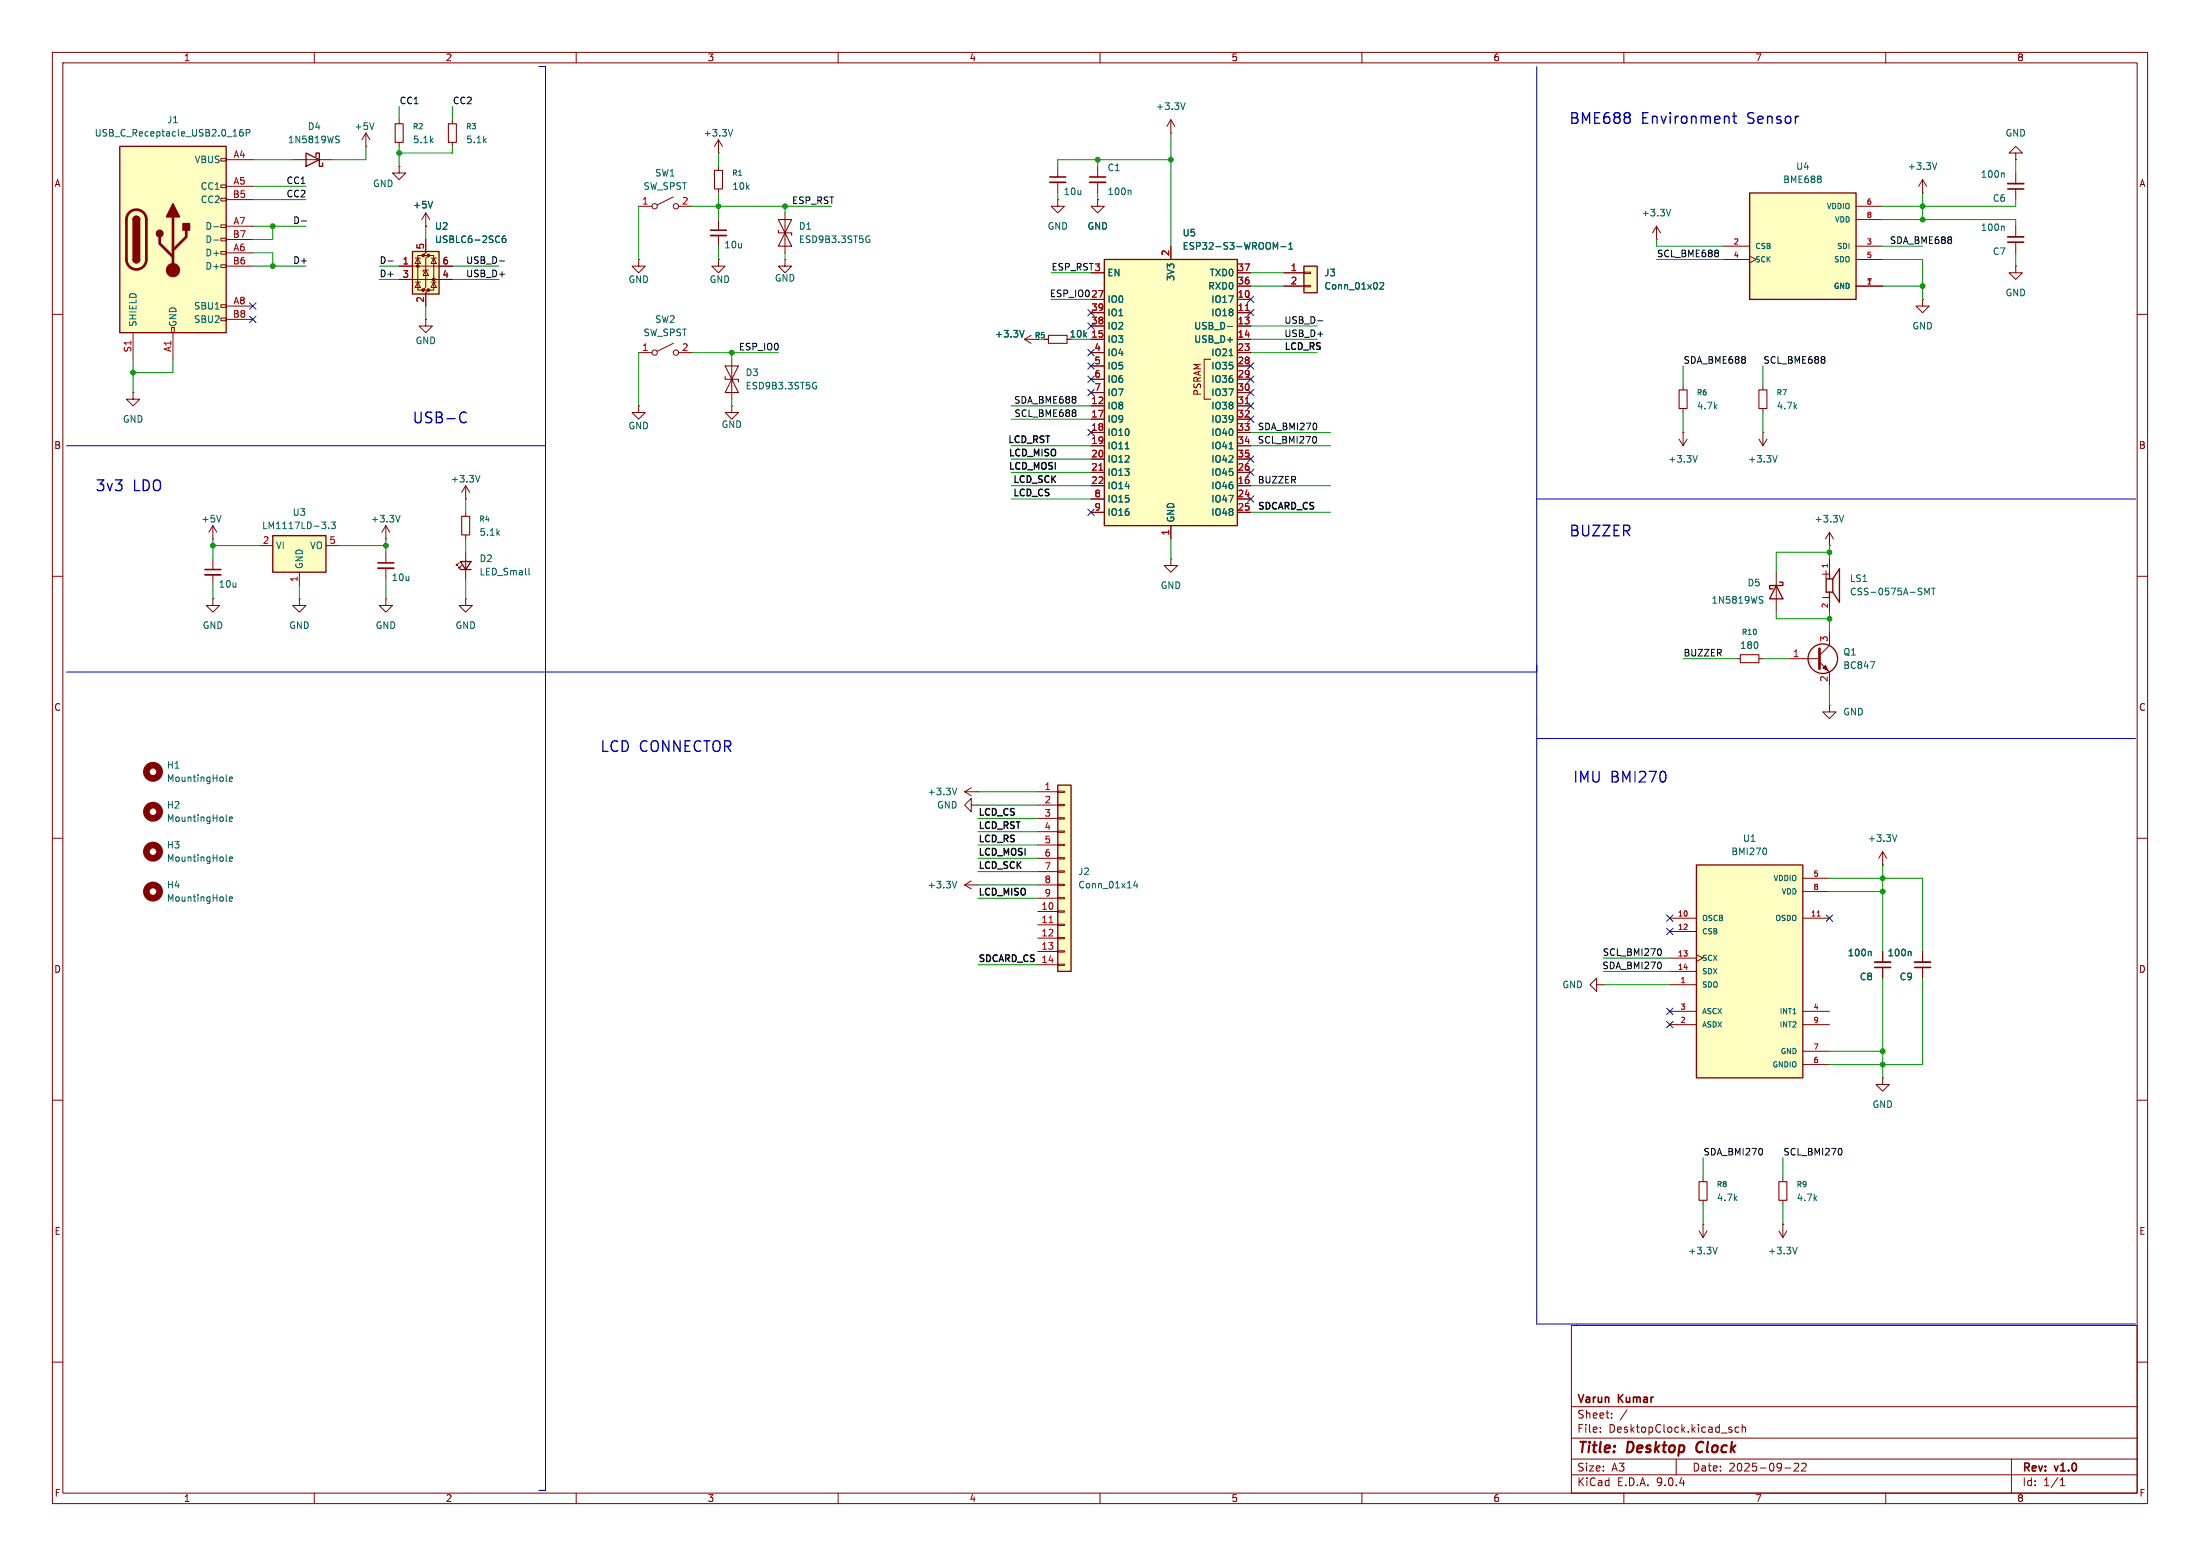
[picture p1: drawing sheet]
<svg xmlns="http://www.w3.org/2000/svg" width="420mm" height="297mm" viewBox="0 0 420 297" stroke-linecap="round" stroke-linejoin="round" font-family="sans-serif">
<g fill="none" stroke="#840000" stroke-width=".19">
<path d="M10 10h400v277h-400zM12 12h396v273h-396zM60 10v2M110 10v2M160 10v2M210 10v2M260 10v2M310 10v2M360 10v2M10 60h2M199.4 64.8h.8M408 60h2"/>
<path d="M10 110h2M339.1 109.2v7.6M408 110h2M331.5 125.7h.7M335.8 125.7h.7M349.2 134.6v1.3h1.3l-1.3 1.3-1.2-1.3h1.2M349.2 134.6h.1M10 160h2M408 160h2M184.1 168.9l1.3 .8M184.1 168.9h2.6M185.4 168.1l-1.3 .8"/>
<path d="M186.7 168.9h.1M359.4 165.1h.1M359.4 162.6v2.5M359.4 162.6l-.8 1.2M359.4 162.6l.8 1.2M304.8 188v-1.3l-1.3 1.3 1.3 1.2v-1.2h1.3M306.1 188h.1M359.4 181.6v2M359.4 184.7v2M367 181.6v2M367 184.7v2M10 210h2"/>
<path d="M408 210h2M300 253h108v32h-108zM10 260h2M300 278.5h108M300 274.5h108M300 268.5h108M305.5 273.2v.2M305.5 272.5v.1M307.7 270.5v.2M307.7 269.8v.1M310.6 269.1l-1.3 1.9M320 278.5v3"/>
<path d="M330.2 272.9l.4 .1 .1 .2-.3 .2h-.2M330.2 272.4l.4 .1M331.9 272.5l-.4-.1-.3 .3 .2 .6h.5M332.6 272.5l.2-.1 .4 .1v.9M332.6 271.9v1.5M342.5 279.4l.6-.1 .2 .1 .1 .3-1 1.1h1M343.9 279.4l.6-.1 .2 .1 .1 .3-.9 1.1h.9M384 278.5v6.5M408 260h2M60 285v2M110 285v2M160 285v2"/>
<path d="M210 285v2M260 285v2M300 281.5h108M310 285v2M340.7 280.2h1.2M360 285v2M393.3 283.6h.9M393.3 282.5l.4-.4v1.5"/>
</g>
<path d="M324.1 275.5a1.27 1.27 0 0 0 0 1.6" fill="none" stroke="#840000" stroke-width=".4"/>
<path d="M336.1 114.5l.3 .1 .2 .3-.3 .2h-.3M336.1 113.9h.5M362.1 159.3l-.4 1.3M182.6 168.2l-.4 1.3M357 181.6l.2 .2v.6M364.7 181.6l.1 .2v.6" fill="none" stroke="#006464" stroke-width=".19"/>
<path d="M200.2 64h3.5v1.5h-3.5zM332.2 125h3.6v1.5h-3.6z" fill="none" stroke="#840000" stroke-width=".2"/>
<path d="M357.9 184.7h3M365.5 184.7h3.1" fill="none" stroke="#840000" stroke-width=".3"/>
<path d="M357.9 183.6h3M365.5 183.6h3.1" fill="none" stroke="#840000" stroke-width=".33"/>
<path d="M339.1 111.8l1.3 2.5h-2.6zM339.7 111.1h.7v.7h-2.6v.6h.7" fill="none" stroke="#840000" stroke-width=".25"/>
<path d="M201.9 149.9h2.6v35.5h-2.6z" fill="#ffffc2"/>
<g fill="none" stroke="#840000" stroke-width=".25">
<path d="M348.6 110.5v2.5h1.3M349.2 110.5h.7M349.2 113v1.3M349.9 110.5v2.5M349.9 110.5l1.3-1.9v6.3l-1.3-1.9M201.9 149.9h2.6v35.5h-2.6z"/>
<circle cx="348" cy="125.7" r="2.82"/>
</g>
<g fill="none" stroke="#840000" stroke-width=".19">
<path d="M367 57.2v1.2h1.3l-1.3 1.3-1.2-1.3h1.2M367 57.2h.1M384.8 50.8v1.3h1.3l-1.3 1.2-1.3-1.2h1.3M384.8 50.8h.1M384.8 43.2v2M384.8 46.2v2.1M195.6 64.8l1.2 .7M195.6 64.8h2.5M196.8 64l-1.2 .8M321.3 73.7v.7M321.3 78v.7M336.5 73.7v.7"/>
<path d="M336.5 78v.7M320.5 83.8l.8 1.3M321.3 82.6h.1M321.3 82.6v2.5M322.1 83.8l-.8 1.3M335.8 83.8l.7 1.3M336.5 82.6h.1M336.5 82.6v2.5M337.3 83.8l-.8 1.3M347.9 114.1h1.4M349.2 104.1h.1M349.2 101.6v2.5"/>
<path d="M349.2 106.7v2.5M349.2 114.3v2.5M349.2 101.6l-.7 1.3M349.2 101.6l.8 1.3M341.6 125.7h5.7M347.3 126.4l1.9 1.9v2.5M349.2 120.7v2.5l-1.9 1.9M184.1 151.1h2.6M184.1 151.1l1.3 .8M185.4 153.7v-1.3l-1.3 1.3 1.3 1.2v-1.2h1.3M185.4 150.4l-1.3 .7M186.7 153.7h.1"/>
<path d="M186.7 151.1h.1M198.1 151.1h3.8M198.1 153.7h3.8M198.1 156.2h3.8M198.1 158.8h3.8M201.9 151h1.3v.3h-1.3zM201.9 153.5h1.3v.3h-1.3zM201.9 156.1h1.3v.2h-1.3zM201.9 158.6h1.3v.3h-1.3zM198.1 161.3h3.8M198.1 163.8h3.8M198.1 166.4h3.8"/>
<path d="M198.1 168.9h3.8M198.1 171.5h3.8M198.1 174h3.8M198.1 176.5h3.8M198.1 179.1h3.8M201.9 161.2h1.3v.2h-1.3zM201.9 163.7h1.3v.3h-1.3zM201.9 166.2h1.3v.3h-1.3zM201.9 168.8h1.3v.2h-1.3zM201.9 171.3h1.3v.3h-1.3zM201.9 173.9h1.3v.2h-1.3zM201.9 176.4h1.3v.3h-1.3z"/>
<path d="M201.9 178.9h1.3v.3h-1.3zM198.1 181.6h3.8M198.1 184.2h3.8M201.9 181.5h1.3v.2h-1.3zM201.9 184h1.3v.3h-1.3z"/>
</g>
<path d="M200.3 176.1h.7" fill="none" stroke="#a90000" stroke-width=".19"/>
<path d="M382.4 43.2l.2 .1v.7M195.5 63.1l-.4 1.2M324 86.9l-.4 1.3M339.3 86.9l-.5 1.3M352 98.4l-.5 1.2M367.4 113.5v-1.2l.5 .9 .4-.9v1.2M368.7 112.3h.7M369.1 112.3v1.2M357 126.3h.9l-.6 1.3M182.6 150.4l-.4 1.3M216.7 168.2l-.3 .9h.8M217 168.6v.9" fill="none" stroke="#006464" stroke-width=".19"/>
<path d="M347.3 123.8v3.8" fill="none" stroke="#840000" stroke-width=".51"/>
<path d="M348 127.5l.5-.5 .5 1z" fill="#840000" stroke="#840000" stroke-width=".19"/>
<path d="M320.5 74.4h1.6v3.6h-1.6zM335.8 74.4h1.5v3.6h-1.5z" fill="none" stroke="#840000" stroke-width=".2"/>
<path d="M383.3 46.2h3" fill="none" stroke="#840000" stroke-width=".3"/>
<path d="M383.3 45.2h3" fill="none" stroke="#840000" stroke-width=".33"/>
<path d="M334 36.8h20.3v20.4h-20.3z" fill="#ffffc2"/>
<path d="M334 36.8h20.3v20.4h-20.3z" fill="none" stroke="#840000" stroke-width=".25"/>
<path d="M86.4 22.9v.7M86.4 27.2v.7M354.3 39.4h5.1M328.9 47h5.1M328.9 49.5h5.1M334 48.9l1.3 .6-1.3 .7M354.3 47h5.1M354.3 49.5h5.1M354.3 41.9h5.1M354.3 54.6h5.1M139.7 68.6v7.6" fill="none" stroke="#840000" stroke-width=".19"/>
<path d="M347.6 33.7v.3M347.6 34.3v.4M155.5 73h.3M155.7 73.7h.2v.4l-.4 .1" fill="none" stroke="#006464" stroke-width=".19"/>
<path d="M85.6 23.6h1.5v3.6h-1.5zM138.4 71.9v.5h2.6v.5M138.4 69.9h2.6l-1.3 2.5zM139.7 72.4l1.3 2.5h-2.6z" fill="none" stroke="#840000" stroke-width=".2"/>
<path d="M22.9 27.9h20.3v35.6h-20.3z" fill="#ffffc2"/>
<g fill="none" stroke="#840000" stroke-width=".19">
<path d="M42.2 30.2h1v.5h-1zM42.2 35.3h1v.5h-1zM42.2 37.8h1v.6h-1zM43.2 30.5h5.1M43.2 35.6h5.1M43.2 38.1h5.1M76.2 31.8v1.2h1.3l-1.3 1.3-1.3-1.3h1.3M76.2 31.8h.1M42.2 42.9h1v.5h-1zM42.2 45.5h1v.5h-1zM42.2 48h1v.5h-1zM42.2 50.5h1v.6h-1z"/>
<path d="M42.2 58.2h1v.5h-1zM43.2 43.2h5.1M43.2 45.7h5.1M43.2 48.3h5.1M43.2 50.8h5.1M43.2 58.4h5.1M81.3 43.2h.1M81.3 40.6l-.8 1.3M81.3 40.6l.7 1.3M81.3 40.6v2.6M25.4 63.5v5.1M32.8 62.5h.5v1h-.5z"/>
<path d="M33 63.5v5.1M42.2 60.7h1v.5h-1zM43.2 61h5.1"/>
</g>
<path d="M22.9 27.9h20.3v35.6h-20.3zM25.4 41.9a.64 .64 0 0 1 .6-.6 .64 .64 0 0 1 .7 .6M25.4 49.5a.64 .64 0 0 0 .6 .7 .64 .64 0 0 0 .7-.7" fill="none" stroke="#840000" stroke-width=".25"/>
<path d="M24.7 40.6a1.9 1.9 0 0 1 2.1-.4 1.9 1.9 0 0 1 1.1 1.7v7.6a1.91 1.91 0 0 1-1.9 1.9 1.91 1.91 0 0 1-1.9-1.9v-7.7l.2-.7zM30.5 45.2v1.3l2.5 2.5M33 41.4v10.2M35.6 43.9v1.3l-2.6 2.6" fill="none" stroke="#840000" stroke-width=".51"/>
<g fill="#840000" stroke="#840000" stroke-width=".25">
<path d="M25.4 41.9h1.3v7.6h-1.3z"/>
<path d="M25.6 41.5a.64 .64 0 0 1 .7-.2 .64 .64 0 0 1 .4 .6h-1.3z"/>
<path d="M25.4 49.5h1.3a.64 .64 0 0 1-.7 .7 .64 .64 0 0 1-.6-.7z"/>
<path d="M33 38.9l1.3 2.5h-2.6z"/>
<path d="M34.9 42.7h1.3v1.2h-1.3z"/>
<circle cx="30.5" cy="44.6" r=".63"/>
</g>
<circle cx="33" cy="51.6" r="1.27" fill="#840000" stroke="#840000" stroke-width=".19"/>
<path d="M46.3 24.7l-.3 .1a.86 .86 0 0 0 0 1.2l.4-.1v-.5l-.2-.2-.4 .1-.1 .1M47 25.4l.6-.1 .1-.2v-.3l-.7-.1v1.3M82.6 38.4l-.4 1.3M40.8 43.3h1M40.8 45.8h1" fill="none" stroke="#006464" stroke-width=".19"/>
<path d="M78.7 48h5.1v8.1h-5.1z" fill="#ffffc2"/>
<g fill="#840000" stroke="#840000" stroke-width=".19">
<circle cx="79.8" cy="50.8" r=".25"/>
<circle cx="80.8" cy="48.8" r=".25"/>
<circle cx="80.8" cy="55.4" r=".25"/>
<circle cx="81.8" cy="48.8" r=".25"/>
<circle cx="81.8" cy="55.4" r=".25"/>
<circle cx="82.8" cy="53.3" r=".25"/>
</g>
<g fill="none" stroke="#840000" stroke-width=".19">
<path d="M55.9 30.5h7.6M69.8 27.9h.1M69.8 25.4l-.7 1.3M69.8 25.4l.8 1.3M69.8 25.4v2.5M76.2 22.9v.7M76.2 27.2v.7M121.9 39.4h2.6M128.5 37.6l-3 1.5M129.5 39.4h2.6M137.2 29.2h.1M137.2 26.7v2.5"/>
<path d="M137.2 31.8v.7M137.2 36.1v.7M137.2 26.7l-.8 1.2M137.2 26.7l.7 1.2M201.9 38.1v1.3h1.3l-1.3 1.2-1.2-1.2h1.2M201.9 38.1h.1M223.5 25.4h.1M223.5 22.9l-.7 1.2M223.5 22.9l.8 1.2M223.5 22.9v2.5M76.2 50.8h10.2M76.2 53.3h10.2"/>
<path d="M79.2 53.8h1.1M79.2 49.3h1.1M79.8 49.3l.5 1h-1.1zM79.8 53.8l.5 1.1h-1.1zM80.8 48.8h-1v6.6h1M81.3 45.7v2.6l-.5 .5h1l-.5 .5v5.6l-.5 .5h1l-.5 .5v2.5M81.3 51.6l.5 1h-1zM81.8 51.6h-1v.3M81.8 48.8h1v6.6h-1M82.3 53.8h1M82.3 49.3h1M82.8 49.3l.5 1h-1z"/>
<path d="M82.8 53.8l.5 1.1h-1zM121.9 49.5v1.3h1.3l-1.3 1.3-1.3-1.3h1.3M121.9 49.5h.1M137.2 49.5v1.3h1.2l-1.2 1.3-1.3-1.3h1.3M137.2 49.5h.1M137.2 41.9v2M137.2 45v2M149.9 49.5v1.3h1.2l-1.2 1.3-1.3-1.3h1.3M149.9 49.5h.1M149.9 40.6v7.7M81.3 61v1.2h1.2l-1.2 1.3-1.3-1.3h1.3M81.3 61h.1"/>
<path d="M121.9 77.5v1.2h1.3l-1.3 1.3-1.3-1.3h1.3M121.9 77.5h.1M121.9 67.3h2.6M128.5 65.5l-3 1.6M129.5 67.3h2.6M139.7 77.5v1.2h1.3l-1.3 1.3-1.3-1.3h1.3M139.7 77.5h.1M325.1 224.8v.8M325.1 229.1v.8"/>
<circle cx="125" cy="39.4" r=".51"/>
<circle cx="129" cy="39.4" r=".51"/>
<circle cx="125" cy="67.3" r=".51"/>
<circle cx="129" cy="67.3" r=".51"/>
</g>
<path d="M58.4 29.2l2.6 1.3-2.6 1.3zM60.3 29.8v-.6h.7v2.6h.6v-.7M78.7 48h5.1v8.1h-5.1z" fill="none" stroke="#840000" stroke-width=".25"/>
<path d="M226.2 19.6l-.4 1.3M64.3 26.6l.4 .1 .1 .3-.3 .2h-.3M64.3 26h.5M71.4 23.4l-.4 1.3M139.9 24.7l-.4 1.3M96.5 45l-.4 .1a.86 .86 0 0 0 0 1.2l.4-.1 .1-.4-.3-.3-.3 .1-.1 .2M165.7 45l.3 .1M165.8 45.8h.3v.4l-.4 .1M43.2 149l.2 .2M43.8 148.7l.6-.1-.1-.2-.3-.1-.2 .2v.6h.5" fill="none" stroke="#006464" stroke-width=".19"/>
<path d="M75.4 23.6h1.6v3.6h-1.6zM136.4 32.5h1.5v3.6h-1.5zM148.6 43.9v.6h2.5v.5M148.6 41.9h2.5l-1.2 2.6zM149.9 44.5l1.2 2.5h-2.5zM324.4 225.6h1.5v3.5h-1.5z" fill="none" stroke="#840000" stroke-width=".2"/>
<path d="M135.6 43.9h3.1" fill="none" stroke="#840000" stroke-width=".3"/>
<path d="M135.6 45h3.1" fill="none" stroke="#840000" stroke-width=".33"/>
<circle cx="29.2" cy="147.3" r="1.27" fill="none" stroke="#840000" stroke-width="1.3"/>
<path d="M210.8 49.5h25.4v50.8h-25.4z" fill="#ffffc2"/>
<path d="M210.8 49.5h25.4v50.8h-25.4z" fill="none" stroke="#840000" stroke-width=".25"/>
<g fill="none" stroke="#840000" stroke-width=".19">
<path d="M208.3 52.1h2.5M208.3 57.2h2.5M208.3 59.7h2.5M223.5 47v2.5M236.2 52.1h2.6M236.2 57.2h2.6M236.2 59.7h2.6M236.2 54.6h2.6M208.3 62.2h2.5M208.3 64.8h2.5M208.3 67.3h2.5M208.3 69.9h2.5"/>
<path d="M208.3 72.4h2.5M208.3 74.9h2.5M208.3 77.5h2.5M231.1 68.6h-1.2v7.6h1.2M236.2 62.2h2.6M236.2 64.8h2.6M236.2 67.3h2.6M236.2 69.9h2.6M236.2 72.4h2.6M236.2 74.9h2.6M236.2 77.5h2.6M208.3 80h2.5"/>
<path d="M208.3 82.6h2.5M208.3 85.1h2.5M208.3 87.6h2.5M208.3 90.2h2.5M208.3 92.7h2.5M208.3 95.3h2.5M208.3 97.8h2.5M236.2 80h2.6M236.2 82.6h2.6M236.2 85.1h2.6M236.2 87.6h2.6M236.2 90.2h2.6"/>
<path d="M236.2 92.7h2.6M236.2 95.3h2.6M236.2 97.8h2.6M40.6 102.9h.1M40.6 100.3l-.7 1.3M40.6 100.3l.8 1.3M40.6 100.3v2.6M40.6 106.7v2M40.6 109.7v2.1M223.5 100.3v2.6"/>
</g>
<path d="M243.5 47.2l.4-.9v1.3M244.5 47.1h1M246 47.6h.8M246 46.7l.4-.4v1.3M234.3 62.3h1M234.6 67.9h.8M42.2 98.4l-.4 1.2M214.8 85.7h.7M234.6 85.7h.8M43.2 156.6l.2 .2M43.8 156.4l.6-.2-.1-.2-.3-.1-.2 .2v.6h.5" fill="none" stroke="#006464" stroke-width=".19"/>
<path d="M237.7 59.3h.8M237.7 77.1h.8M209.8 89.8h.7" fill="none" stroke="#a90000" stroke-width=".19"/>
<path d="M39.1 108.7h3.1" fill="none" stroke="#840000" stroke-width=".3"/>
<path d="M39.1 109.7h3.1" fill="none" stroke="#840000" stroke-width=".33"/>
<circle cx="29.2" cy="154.9" r="1.27" fill="none" stroke="#840000" stroke-width="1.3"/>
<path d="M323.8 165.1h20.4v40.6h-20.4z" fill="#ffffc2"/>
<path d="M87.9 107.2h2l-1 1.5zM87.9 108.7h2M323.8 165.1h20.4v40.6h-20.4z" fill="none" stroke="#840000" stroke-width=".25"/>
<g fill="none" stroke="#840000" stroke-width=".19">
<path d="M209.5 31.8v2M209.5 34.8v2M88.9 95.3h.1M88.9 92.7l-.8 1.3M88.9 92.7l.8 1.3M88.9 92.7v2.6M88.9 97.8v.8M40.6 114.3v1.3h1.3l-1.3 1.2-1.2-1.2h1.2M40.6 114.3h.1M57.1 114.3v1.3h1.3l-1.3 1.2-1.2-1.2h1.2M57.1 114.3h.1M73.7 114.3v1.3h1.2l-1.2 1.2-1.3-1.2h1.3"/>
<path d="M73.7 114.3h.1M73.7 102.9h.1M73.7 100.3l-.8 1.3M73.7 100.3l.7 1.3M73.7 100.3v2.6M73.7 105.4v2M73.7 108.5v2M87.6 107.4l-.5 .6v-.3v.3h.3M88.1 108l-.5 .5v-.3v.3h.3M88.9 114.3v1.3h1.3l-1.3 1.2-1.3-1.2h1.3M88.9 114.3h.1M88.9 102.1v.8"/>
<path d="M88.9 105.4v5.1M318.8 175.3h5M318.8 177.8h5M344.2 175.3h5M344.2 167.6h5M344.2 170.2h5M318.8 182.9h5M318.8 185.4h5M318.8 188h5M318.8 193h5M318.8 195.6h5M323.8 182.2l1.3 .7-1.3 .6"/>
<path d="M344.2 193h5M344.2 195.6h5M344.2 200.7h5M344.2 203.2h5"/>
</g>
<path d="M346.9 174.9h.6" fill="none" stroke="#a90000" stroke-width=".19"/>
<path d="M215.7 36.3l.2 .2v.7M76.4 98.4l-.4 1.2M91.6 90.7l-.4 1.3M101 108.5v1.1l.2 .1M43.2 171.8l.2 .2M43.2 164.2l.2 .2M43.8 171.6l.6-.1-.1-.3h-.3l-.2 .2v.6h.5M43.8 164l.6-.1-.1-.3h-.3l-.2 .1v.6h.5M337.1 161.9l.1 .5-.1 .7" fill="none" stroke="#006464" stroke-width=".19"/>
<path d="M208 33.8h3.1M72.1 107.4h3.1" fill="none" stroke="#840000" stroke-width=".3"/>
<path d="M208 34.8h3.1M72.1 108.5h3.1" fill="none" stroke="#840000" stroke-width=".33"/>
<g fill="none" stroke="#840000" stroke-width="1.3">
<circle cx="29.2" cy="170.2" r="1.27"/>
<circle cx="29.2" cy="162.6" r="1.27"/>
</g>
<path d="M88.1 98.6h1.6v3.5h-1.6z" fill="none" stroke="#840000" stroke-width=".2"/>
<path d="M52.1 102.2h10.1v7h-10.1z" fill="#ffffc2"/>
<path d="M52.1 102.2h10.1v7h-10.1z" fill="none" stroke="#840000" stroke-width=".25"/>
<g fill="none" stroke="#840000" stroke-width=".19">
<path d="M201.9 31.8v2M201.9 34.8v2M367 36.8h.1M367 34.3l-.7 1.3M367 34.3l.8 1.3M367 34.3v2.5M384.8 29.2h1.3l-1.3-1.3-1.3 1.3h1.3v1.3M384.8 30.5h.1M384.8 33v2.1M384.8 36.1v2M316.2 45.7h.1M316.2 43.2l-.7 1.3"/>
<path d="M316.2 43.2l.8 1.3M316.2 43.2v2.5M25.4 74.9v1.3h1.3l-1.3 1.3-1.3-1.3h1.3M25.4 74.9h.1M49.5 104.1h2.6M57.1 109.2v2.6M62.2 104.1h2.6M223.5 106.7v1.3h1.3l-1.3 1.2-1.3-1.2h1.3M223.5 106.7h.1M359.4 205.7v1.3h1.3l-1.3 1.3-1.3-1.3h1.3M359.4 205.7h.1M324.4 234.9l.7 1.3"/>
<path d="M325.1 233.7h.1M325.1 233.7v2.5M325.9 234.9l-.8 1.3M339.6 234.9l.8 1.3M340.4 233.7h.1M340.4 224.8v.8M340.4 229.1v.8M340.4 233.7v2.5M341.1 234.9l-.7 1.3"/>
</g>
<path d="M319 39.9l-.5 1.3M369.8 31.1l-.5 1.2M382.4 33l.2 .2v.7M63.2 99.6h.8l-.4 .5 .4 .1v.6l-.2 .1-.6-.1M62.7 100.8v.1M327.8 238.1l-.4 1.2M343.1 238.1l-.4 1.2" fill="none" stroke="#006464" stroke-width=".19"/>
<path d="M200.4 33.8h3.1M383.3 36.1h3" fill="none" stroke="#840000" stroke-width=".3"/>
<path d="M200.4 34.8h3.1M383.3 35.1h3" fill="none" stroke="#840000" stroke-width=".33"/>
<path d="M339.6 225.6h1.5v3.5h-1.5z" fill="none" stroke="#840000" stroke-width=".2"/>
<path d="M248.9 50.8h2.6v5.1h-2.6z" fill="#ffffc2"/>
<path d="M248.9 50.8h2.6v5.1h-2.6z" fill="none" stroke="#840000" stroke-width=".25"/>
<g fill="none" stroke="#840000" stroke-width=".19">
<path d="M209.5 38.1v1.3h1.3l-1.3 1.2-1.2-1.2h1.2M209.5 38.1h.1M76.2 50.8h2.5M76.2 53.3h2.5M81.3 43.2h.1M81.3 45.7v2.6M81.3 55.9v2.5M83.8 50.8h2.6M83.8 53.3h2.6M208.3 52.1h2.5M208.3 57.2h2.5M208.3 59.7h2.5"/>
<path d="M223.5 47v2.5M236.2 52.1h2.6M236.2 54.6h2.6M236.2 57.2h2.6M236.2 59.7h2.6M245.1 52.1h3.8M245.1 54.6h3.8M248.9 51.9h1.3v.3h-1.3zM248.9 54.5h1.3v.2h-1.3zM199.4 64.8h.8M208.3 64.8h2.5M208.3 62.2h2.5"/>
<path d="M208.3 67.3h2.5M208.3 69.9h2.5M208.3 72.4h2.5M208.3 74.9h2.5M208.3 77.5h2.5M236.2 64.8h2.6M236.2 62.2h2.6M236.2 67.3h2.6M236.2 69.9h2.6M236.2 72.4h2.6M236.2 74.9h2.6M236.2 77.5h2.6"/>
<path d="M208.3 80h2.5M208.3 82.6h2.5M208.3 85.1h2.5M208.3 87.6h2.5M208.3 90.2h2.5M208.3 92.7h2.5M208.3 95.3h2.5M208.3 97.8h2.5M236.2 80h2.6M236.2 82.6h2.6M236.2 85.1h2.6M236.2 87.6h2.6"/>
<path d="M236.2 90.2h2.6M236.2 92.7h2.6M236.2 95.3h2.6M236.2 97.8h2.6M223.5 100.3v2.6M359.4 181.6v2M359.4 184.7v2M367 181.6v2M367 184.7v2"/>
</g>
<g fill="none" stroke="#006464" stroke-width=".19">
<path d="M82.6 38.4l-.4 1.3M96.5 45l-.4 .1a.86 .86 0 0 0 0 1.2l.4-.1 .1-.4-.3-.3-.3 .1-.1 .2M243.5 47.2l.4-.9v1.3M244.5 47.1h1M246 47.6h.8M246 46.7l.4-.4v1.3M263.4 54l.5-.1 .2 .4-.7 .9h.7M195.5 63.1l-.4 1.2M234.3 62.3h1M234.6 67.9h.8M214.8 85.7h.7M234.6 85.7h.8"/>
<path d="M357 181.6l.2 .2v.6M364.7 181.6l.1 .2v.6"/>
</g>
<g fill="none" stroke="#0f0f0f" stroke-width=".19">
<path d="M57.6 42.2h.9M74.1 49.8h.9M95.4 49.8h.9M327.9 47.8l.2 .2-.2 .2M327.9 48.4l.2 .1-.2 .5M205.3 78.3l.1 .2-.1 .2M205.3 78.8l.1 .2-.1 .4M251.6 61.2h.9M348.3 68.1l.1 .2-.1 .3M348.3 68.7l.1 .2-.1 .4M251 83.3a.79 .79 0 0 1 0 1.3M251.3 80.9l.1 .4-.1 .6"/>
<path d="M316.9 181.1a.79 .79 0 0 1 0 1.3M317 183.8l.2 .3-.2 .7M336.3 219.3l.2 .4-.2 .6M351.3 219.2a.79 .79 0 0 1 0 1.3"/>
</g>
<path d="M102.9 12.7h1.2v271.8h-1.2M293.4 12.7v240h114.3M12.7 85.1h91.4M293.4 95.3h114.3M12.7 128.3h280.7M293.4 141h114.3" fill="none" stroke="#0000c2" stroke-width=".19"/>
<g fill="none" stroke="#009600" stroke-width=".19">
<path d="M48.3 30.5h7.6M48.3 35.6h10.1M48.3 38.1h10.1M69.8 27.9v2.6h-6.3M76.2 20.3v2.6M76.2 27.9v3.9M86.4 20.3v2.6M86.4 27.9v1.3h-10.2M121.9 39.4v10.1M132.1 39.4h26.6M137.2 29.2v2.6M137.2 36.8v5.1"/>
<path d="M149.9 39.4v1.2M201.9 36.8v1.3M209.5 30.5v1.3M209.5 36.8v1.3M223.5 25.4v21.6M223.5 30.5h-21.6v1.3M367 36.8v5.1M384.8 30.5v2.5M384.8 38.1v1.3h-25.4M48.3 48.3h3.8v2.5M48.3 50.8h10.1M48.3 43.2h10.1"/>
<path d="M52.1 43.2v2.5h-3.8M72.4 50.8h3.8M72.4 53.3h3.8M81.3 43.2v2.5M81.3 58.4v2.6M86.4 50.8h8.8M86.4 53.3h8.8M137.2 47v2.5M149.9 48.3v1.2M200.7 52.1h7.6M200.7 57.2h7.6M238.8 54.6h6.3"/>
<path d="M238.8 52.1h6.3M316.2 49.5h12.7M316.2 45.7v1.3h12.7M359.4 49.5h7.6v7.7M359.4 54.6h7.6M359.4 41.9h25.4v1.3M359.4 47h7.6M384.8 48.3v2.5M25.4 68.6v6.3M33 68.6v2.5h-7.6M121.9 67.3v10.2M132.1 67.3h16.5"/>
<path d="M139.7 67.3v1.3M139.7 76.2v1.3M193 77.5h15.3M204.5 64.8h3.8M238.8 62.2h12.7M238.8 64.8h12.7M238.8 67.3h12.7M321.3 69.9v3.8M321.3 78.7v3.9M336.5 69.9v3.8M336.5 78.7v3.9M88.9 95.3v2.5"/>
<path d="M193 90.2h15.3M193 92.7h15.3M193 95.3h15.3M193 87.6h15.3M193 85.1h15.3M193 80h15.3M238.8 92.7h15.2M238.8 82.6h15.2M238.8 97.8h15.2M238.8 85.1h15.2M40.6 104.1h8.9M40.6 102.9v3.8"/>
<path d="M40.6 111.8v2.5M57.1 111.8v2.5M64.8 104.1h8.9M73.7 102.9v2.5M73.7 110.5v3.8M88.9 102.9v2.5M88.9 110.5v3.8M223.5 102.9v3.8M339.1 116.8v1.3h10.1M349.2 104.1v2.6M349.2 116.8v3.9M349.2 105.4h-10.1v3.8"/>
<path d="M321.3 125.7h10.2M336.5 125.7h5.1M349.2 130.8v3.8M186.7 151.1h11.4M186.7 153.7h11.4M186.7 158.8h11.4M186.7 156.2h11.4M186.7 161.3h11.4M186.7 163.8h11.4M186.7 166.4h11.4M186.7 168.9h11.4M186.7 171.5h11.4"/>
<path d="M349.2 167.6h17.8v14M349.2 170.2h10.2M359.4 165.1v16.5M186.7 184.2h11.4M306.1 188h12.7M306.1 182.9h12.7M306.1 185.4h12.7M359.4 186.7v19M367 186.7v16.5h-17.8M349.2 200.7h10.2M325.1 221v3.8M325.1 229.9v3.8"/>
<path d="M340.4 221v3.8M340.4 229.9v3.8"/>
</g>
<g fill="none" stroke="#000084" stroke-width=".19">
<path d="M47.7 57.8l1.2 1.2M48.9 57.8l-1.2 1.2M207.7 59.1l1.2 1.2M208.9 59.1l-1.2 1.2M238.2 56.5l1.2 1.3M238.2 59.1l1.2 1.2M239.4 56.5l-1.2 1.3M239.4 59.1l-1.2 1.2M47.7 60.4l1.2 1.2M48.9 60.4l-1.2 1.2M207.7 74.3l1.2 1.2M207.7 71.8l1.2 1.2"/>
<path d="M207.7 69.2l1.2 1.3M207.7 66.7l1.2 1.2M207.7 61.6l1.2 1.2M208.9 74.3l-1.2 1.2M208.9 71.8l-1.2 1.2M208.9 69.2l-1.2 1.3M208.9 66.7l-1.2 1.2M208.9 61.6l-1.2 1.2M238.2 71.8l1.2 1.2M238.2 79.4l1.2 1.2M238.2 74.3l1.2 1.2M238.2 76.9l1.2 1.2"/>
<path d="M238.2 69.2l1.2 1.3M239.4 71.8l-1.2 1.2M239.4 79.4l-1.2 1.2M239.4 74.3l-1.2 1.2M239.4 76.9l-1.2 1.2M239.4 69.2l-1.2 1.3M207.7 81.9l1.2 1.3M207.7 97.2l1.2 1.2M208.9 81.9l-1.2 1.3M208.9 97.2l-1.2 1.2M238.2 87l1.2 1.2M238.2 89.6l1.2 1.2"/>
<path d="M238.2 94.6l1.2 1.3M239.4 87l-1.2 1.2M239.4 89.6l-1.2 1.2M239.4 94.6l-1.2 1.3M318.2 174.7l1.2 1.2M318.2 177.2l1.2 1.2M319.4 174.7l-1.2 1.2M319.4 177.2l-1.2 1.2M348.6 174.7l1.3 1.2M349.9 174.7l-1.3 1.2M318.2 192.4l1.2 1.2M318.2 195l1.2 1.2"/>
<path d="M319.4 192.4l-1.2 1.2M319.4 195l-1.2 1.2"/>
</g>
<path d="M88.1 78.8a.71 .71 0 0 1 .9 0M89 80.5a.71 .71 0 0 1-.9 .1" fill="none" stroke="#0000c2" stroke-width=".25"/>
<path d="M237.7 59.3h.8M237.7 77.1h.8M209.8 89.8h.7" fill="none" stroke="#a90000" stroke-width=".19"/>
<g fill="#009600" stroke="#009600" stroke-width=".19">
<circle cx="25.4" cy="71.1" r=".46"/>
<circle cx="73.7" cy="104.1" r=".46"/>
<circle cx="52.1" cy="50.8" r=".46"/>
<circle cx="40.6" cy="104.1" r=".46"/>
<circle cx="149.9" cy="39.4" r=".46"/>
<circle cx="137.2" cy="39.4" r=".46"/>
<circle cx="139.7" cy="67.3" r=".46"/>
<circle cx="52.1" cy="43.2" r=".46"/>
<circle cx="76.2" cy="29.2" r=".46"/>
<circle cx="209.5" cy="30.5" r=".46"/>
<circle cx="359.4" cy="167.6" r=".46"/>
<circle cx="359.4" cy="170.2" r=".46"/>
<circle cx="349.2" cy="105.4" r=".46"/>
<circle cx="349.2" cy="118.1" r=".46"/>
<circle cx="367" cy="41.9" r=".46"/>
<circle cx="367" cy="39.4" r=".46"/>
<circle cx="367" cy="54.6" r=".46"/>
<circle cx="223.5" cy="30.5" r=".46"/>
<circle cx="359.4" cy="200.7" r=".46"/>
<circle cx="359.4" cy="203.2" r=".46"/>
</g>
<g font-size="2.8" fill="#0000c2">
<text x="299.4" y="24">BME688</text>
<text x="313.3" y="24">Environment</text>
<text x="333.8" y="24">Sensor</text>
<text x="78.6" y="81.2">USB-C</text>
<text x="18.1" y="94.1">3v3</text>
<text x="25.4" y="94.1">LDO</text>
<text x="299.4" y="102.7">BUZZER</text>
<text x="114.4" y="143.9">LCD CONNECTOR</text>
<text x="300.1" y="149.7">IMU</text>
<text x="307.5" y="149.7">BMI270</text>
</g>
<g font-size="2.8" fill="#840000">
<text x="301" y="277.9">Title:</text>
<text x="310.6" y="277.9">Desktop</text>
<text x="324.7" y="277.9">Clock</text>
</g>
<text font-size="2.5" fill="#840000" x="347.4" y="110.6">+</text>
<text font-size="2.5" fill="#a90000" x="347.4" y="115">-</text>
<g font-size="2.1" fill="#840000">
<text x="301" y="268.2">Varun</text>
<text x="309" y="268.2">Kumar</text>
<text x="301" y="273.7">File:</text>
<text x="301" y="271">Sheet:</text>
<text x="307.1" y="273.7">DesktopClock.kicad_sch</text>
<text x="301" y="281.1">Size:</text>
<text x="307.6" y="281.1">A3</text>
<text x="323" y="281.1">Date:</text>
<text x="330" y="281.1">2025-09-22</text>
<text x="386" y="281.3">Rev:</text>
<text x="392.4" y="281.3">v1.0</text>
<text x="301" y="283.9">KiCad</text>
<text x="308.7" y="283.9">E.D.A.</text>
<text x="316.3" y="283.9">9.0.4</text>
<text x="386" y="283.9">Id:</text>
<text x="390.1" y="283.9">1/1</text>
</g>
<g font-size="1.8" fill="#840000">
<text x="35" y="11.9">1</text>
<text x="85" y="11.9">2</text>
<text x="135" y="11.9">3</text>
<text x="185" y="11.9">4</text>
<text x="235" y="11.9">5</text>
<text x="285" y="11.9">6</text>
<text x="335" y="11.9">7</text>
<text x="385" y="11.9">8</text>
<text x="10.3" y="35.9">A</text>
<text x="408.3" y="35.9">A</text>
<text x="204.1" y="64.6">10k</text>
<text x="229.5" y="75.6" transform="rotate(-90 229.5 75.6)">PSRAM</text>
<text x="10.3" y="85.9">B</text>
<text x="408.2" y="85.9">B</text>
<text x="10.3" y="135.9">C</text>
<text x="408.2" y="135.9">C</text>
<text x="10.3" y="185.9">D</text>
<text x="408.2" y="185.9">D</text>
<text x="10.3" y="235.9">E</text>
<text x="408.3" y="235.9">E</text>
<text x="10.3" y="285.9">F</text>
<text x="35" y="286.9">1</text>
<text x="85" y="286.9">2</text>
<text x="135" y="286.9">3</text>
<text x="185" y="286.9">4</text>
<text x="235" y="286.9">5</text>
<text x="285" y="286.9">6</text>
<text x="335" y="286.9">7</text>
<text x="385" y="286.9">8</text>
<text x="408.3" y="285.9">F</text>
</g>
<g font-size="1.8" fill="#006464">
<text x="31.8" y="23.7">J1</text>
<text x="220.6" y="21.2">+3.3V</text>
<text x="18" y="26.3">USB_C_Receptacle_USB2.0_16P</text>
<text x="54.9" y="27.5">1N5819WS</text>
<text x="58.7" y="25">D4</text>
<text x="67.6" y="25">+5V</text>
<text x="78.7" y="27.5">5.1k</text>
<text x="88.9" y="27.5">5.1k</text>
<text x="134.2" y="26.3">+3.3V</text>
<text x="382.8" y="26.3">GND</text>
<text x="37.1" y="31.3">VBUS</text>
<text x="71.1" y="35.9">GND</text>
<text x="125" y="33.9">SW1</text>
<text x="211.3" y="32.9">C1</text>
<text x="340.3" y="35.2">BME688</text>
<text x="342.8" y="32.6">U4</text>
<text x="364.1" y="32.6">+3.3V</text>
<text x="378" y="34.1">100n</text>
<text x="38.2" y="36.4">CC1</text>
<text x="38.2" y="39">CC2</text>
<text x="78.7" y="40">+5V</text>
<text x="122.8" y="36.4">SW_SPST</text>
<text x="139.7" y="36.4">10k</text>
<text x="203" y="37.4">10u</text>
<text x="211.3" y="37.4">100n</text>
<text x="313.3" y="41.5">+3.3V</text>
<text x="380.3" y="38.7">C6</text>
<text x="39.1" y="44">D-</text>
<text x="39.1" y="46.6">D-</text>
<text x="82.9" y="46.6">USBLC6-2SC6</text>
<text x="82.9" y="44">U2</text>
<text x="138.2" y="47.6">10u</text>
<text x="152.4" y="44">D1</text>
<text x="152.4" y="46.6">ESD9B3.3ST5G</text>
<text x="199.9" y="44">GND</text>
<text x="207.5" y="44">GND</text>
<text x="225.7" y="45.3">U5</text>
<text x="225.7" y="47.9">ESP32-S3-WROOM-1</text>
<text x="378" y="44.3">100n</text>
<text x="39.1" y="49.1">D+</text>
<text x="39.1" y="51.7">D+</text>
<text x="147.8" y="53.9">GND</text>
<text x="211.3" y="52.9">EN</text>
<text x="224.4" y="53.7" transform="rotate(-90 224.4 53.7)">3V3</text>
<text x="230.9" y="52.9">TXD0</text>
<text x="252.7" y="52.9">J3</text>
<text x="380.3" y="48.9">C7</text>
<text x="36.9" y="59.3">SBU1</text>
<text x="119.9" y="54.2">GND</text>
<text x="135.4" y="54.2">GND</text>
<text x="211.3" y="58">IO0</text>
<text x="230.5" y="55.5">RXD0</text>
<text x="231.2" y="58">IO17</text>
<text x="252.7" y="55.5">Conn_01x02</text>
<text x="382.8" y="56.7">GND</text>
<text x="26.3" y="62.5" transform="rotate(-90 26.3 62.5)">SHIELD</text>
<text x="33.9" y="62.5" transform="rotate(-90 33.9 62.5)">GND</text>
<text x="36.9" y="61.8">SBU2</text>
<text x="79.2" y="65.9">GND</text>
<text x="122.8" y="64.4">SW_SPST</text>
<text x="125" y="61.8">SW2</text>
<text x="189.8" y="64.6">+3.3V</text>
<text x="211.3" y="60.6">IO1</text>
<text x="211.3" y="63.1">IO2</text>
<text x="211.3" y="65.6">IO3</text>
<text x="227.9" y="63.1">USB_D-</text>
<text x="227.9" y="65.6">USB_D+</text>
<text x="231.2" y="60.6">IO18</text>
<text x="365" y="63.1">GND</text>
<text x="142.2" y="72">D3</text>
<text x="211.3" y="68.2">IO4</text>
<text x="211.3" y="70.7">IO5</text>
<text x="231.2" y="68.2">IO21</text>
<text x="231.2" y="70.7">IO35</text>
<text x="142.2" y="74.5">ESD9B3.3ST5G</text>
<text x="211.3" y="73.3">IO6</text>
<text x="211.3" y="75.8">IO7</text>
<text x="231.2" y="73.3">IO36</text>
<text x="231.2" y="75.8">IO37</text>
<text x="23.4" y="80.9">GND</text>
<text x="119.9" y="82.1">GND</text>
<text x="137.7" y="81.9">GND</text>
<text x="211.3" y="78.3">IO8</text>
<text x="211.3" y="80.9">IO9</text>
<text x="211.3" y="83.4">IO10</text>
<text x="231.2" y="78.3">IO38</text>
<text x="231.2" y="80.9">IO39</text>
<text x="231.2" y="83.4">IO40</text>
<text x="323.9" y="78.3">4.7k</text>
<text x="339.1" y="78.3">4.7k</text>
<text x="211.3" y="86">IO11</text>
<text x="211.3" y="88.5">IO12</text>
<text x="231.2" y="86">IO41</text>
<text x="231.2" y="88.5">IO42</text>
<text x="318.4" y="88.5">+3.3V</text>
<text x="333.6" y="88.5">+3.3V</text>
<text x="86" y="92.3">+3.3V</text>
<text x="211.3" y="91">IO13</text>
<text x="211.3" y="93.6">IO14</text>
<text x="231.2" y="91">IO45</text>
<text x="231.2" y="93.6">IO46</text>
<text x="38.3" y="99.9">+5V</text>
<text x="49.9" y="101.2">LM1117LD-3.3</text>
<text x="55.8" y="98.7">U3</text>
<text x="70.7" y="99.9">+3.3V</text>
<text x="211.3" y="96.1">IO15</text>
<text x="211.3" y="98.7">IO16</text>
<text x="224.4" y="99.8" transform="rotate(-90 224.4 99.8)">GND</text>
<text x="231.2" y="96.1">IO47</text>
<text x="231.2" y="98.7">IO48</text>
<text x="346.3" y="99.9">+3.3V</text>
<text x="52.6" y="105">VI</text>
<text x="59.1" y="105">VO</text>
<text x="91.4" y="102.5">5.1k</text>
<text x="91.4" y="107.5">D2</text>
<text x="41.7" y="112.4">10u</text>
<text x="58" y="108.7" transform="rotate(-90 58 108.7)">GND</text>
<text x="74.7" y="111.1">10u</text>
<text x="91.4" y="110">LED_Small</text>
<text x="221.5" y="112.6">GND</text>
<text x="333.5" y="112.1">D5</text>
<text x="353.1" y="111.3">LS1</text>
<text x="353.1" y="113.8">CSS-0575A-SMT</text>
<text x="326.7" y="115.4">1N5819WS</text>
<text x="38.6" y="120.2">GND</text>
<text x="55.1" y="120.2">GND</text>
<text x="71.6" y="120.2">GND</text>
<text x="86.9" y="120.2">GND</text>
<text x="332.1" y="124.1">180</text>
<text x="351.8" y="125.3">Q1</text>
<text x="351.8" y="127.9">BC847</text>
<text x="351.8" y="136.8">GND</text>
<text x="31.8" y="146.9">H1</text>
<text x="31.8" y="149.5">MountingHole</text>
<text x="31.8" y="154.5">H2</text>
<text x="177" y="152">+3.3V</text>
<text x="178.8" y="154.5">GND</text>
<text x="31.8" y="157.1">MountingHole</text>
<text x="332.6" y="160.9">U1</text>
<text x="356.5" y="160.9">+3.3V</text>
<text x="31.8" y="162.2">H3</text>
<text x="31.8" y="164.7">MountingHole</text>
<text x="205.7" y="167.2">J2</text>
<text x="330.4" y="163.4">BMI270</text>
<text x="31.8" y="169.8">H4</text>
<text x="31.8" y="172.3">MountingHole</text>
<text x="177" y="169.8">+3.3V</text>
<text x="205.7" y="169.8">Conn_01x14</text>
<text x="352.6" y="182.7">100n</text>
<text x="360.3" y="182.7">100n</text>
<text x="298.2" y="188.8">GND</text>
<text x="354.9" y="187.3">C8</text>
<text x="362.6" y="187.3">C9</text>
<text x="357.4" y="211.7">GND</text>
<text x="327.7" y="229.5">4.7k</text>
<text x="342.9" y="229.5">4.7k</text>
<text x="322.2" y="239.6">+3.3V</text>
<text x="337.4" y="239.6">+3.3V</text>
</g>
<g font-size="1.8" fill="#0f0f0f">
<text x="76.2" y="20">CC1</text>
<text x="86.4" y="20">CC2</text>
<text x="54.6" y="35.2">CC1</text>
<text x="54.6" y="37.8">CC2</text>
<text x="151.1" y="39">ESP_RST</text>
<text x="55.9" y="42.8">D-</text>
<text x="360.7" y="46.6">SDA_BME688</text>
<text x="55.9" y="50.5">D+</text>
<text x="72.4" y="50.5">D-</text>
<text x="72.4" y="53">D+</text>
<text x="88.9" y="50.5">USB_D-</text>
<text x="88.9" y="53">USB_D+</text>
<text x="200.7" y="51.7">ESP_RST3</text>
<text x="316.2" y="49.2">SCL_BME688</text>
<text x="200.3" y="56.8">ESP_IO0</text>
<text x="245.1" y="61.9">USB_D-</text>
<text x="245.1" y="64.4">USB_D+</text>
<text x="141" y="67">ESP_IO0</text>
<text x="245.1" y="66.9">LCD_RS</text>
<text x="321.3" y="69.5">SDA_BME688</text>
<text x="336.5" y="69.5">SCL_BME688</text>
<text x="193.5" y="77.1">SDA_BME688</text>
<text x="193.6" y="79.7">SCL_BME688</text>
<text x="240" y="82.2">SDA_BMI270</text>
<text x="192.2" y="84.6">LCD_RST</text>
<text x="192.3" y="87.2">LCD_MISO</text>
<text x="192.3" y="89.7">LCD_MOSI</text>
<text x="240" y="84.7">SCL_BMI270</text>
<text x="193.1" y="92.3">LCD_SCK</text>
<text x="193.1" y="94.8">LCD_CS</text>
<text x="240" y="92.4">BUZZER</text>
<text x="240" y="97.3">SDCARD_CS</text>
<text x="321.3" y="125.4">BUZZER</text>
<text x="186.7" y="155.8">LCD_CS</text>
<text x="186.7" y="160.8">LCD_RS</text>
<text x="186.7" y="158.3">LCD_RST</text>
<text x="186.7" y="163.4">LCD_MOSI</text>
<text x="186.7" y="165.9">LCD_SCK</text>
<text x="186.7" y="171">LCD_MISO</text>
<text x="186.7" y="183.7">SDCARD_CS 14</text>
<text x="305.8" y="185.1">SDA_BMI270</text>
<text x="305.9" y="182.5">SCL_BMI270</text>
<text x="325.1" y="220.6">SDA_BMI270</text>
<text x="340.4" y="220.6">SCL_BMI270</text>
</g>
<g font-size="1.8" fill="#a90000">
<text x="44.5" y="30.2">A4</text>
<text x="44.5" y="35.3">A5</text>
<text x="44.4" y="37.8">B5</text>
<text x="122.5" y="39.1">1</text>
<text x="130.1" y="39.1">2</text>
<text x="44.4" y="45.5">B7</text>
<text x="44.5" y="42.9">A7</text>
<text x="81" y="47.7" transform="rotate(-90 81 47.7)">5</text>
<text x="44.4" y="50.5">B6</text>
<text x="44.5" y="48">A6</text>
<text x="76.8" y="50.5">1</text>
<text x="76.8" y="53.1">3</text>
<text x="84.4" y="50.5">6</text>
<text x="84.4" y="53.1">4</text>
<text x="208.8" y="51.8">3</text>
<text x="223.3" y="49" transform="rotate(-90 223.3 49)">2</text>
<text x="236.2" y="51.8">37</text>
<text x="246.3" y="51.8">1</text>
<text x="44.5" y="58.2">A8</text>
<text x="81" y="57.9" transform="rotate(-90 81 57.9)">2</text>
<text x="208.2" y="56.9">27</text>
<text x="208.2" y="59.4">39</text>
<text x="236.2" y="54.4">36</text>
<text x="236.2" y="56.9">10</text>
<text x="236.2" y="59.4">11</text>
<text x="246.3" y="54.4">2</text>
<text x="44.4" y="60.7">B8</text>
<text x="208.2" y="62">38</text>
<text x="208.2" y="64.5">15</text>
<text x="236.2" y="62">13</text>
<text x="236.2" y="64.5">14</text>
<text x="25.1" y="67.4" transform="rotate(-90 25.1 67.4)">S1</text>
<text x="32.8" y="67.3" transform="rotate(-90 32.8 67.3)">A1</text>
<text x="122.5" y="67.1">1</text>
<text x="130.1" y="67.1">2</text>
<text x="208.8" y="67.1">4</text>
<text x="208.8" y="69.6">5</text>
<text x="236.2" y="67.1">23</text>
<text x="236.2" y="69.6">28</text>
<text x="208.2" y="77.2">12</text>
<text x="208.8" y="72.1">6</text>
<text x="208.8" y="74.7">7</text>
<text x="236.2" y="72.1">29</text>
<text x="236.2" y="74.7">30</text>
<text x="236.2" y="77.2">31</text>
<text x="208.2" y="79.8">17</text>
<text x="208.2" y="82.3">18</text>
<text x="236.2" y="79.8">32</text>
<text x="236.2" y="82.3">33</text>
<text x="208.2" y="84.8">19</text>
<text x="208.2" y="87.4">20</text>
<text x="208.2" y="89.9">21</text>
<text x="236.2" y="84.8">34</text>
<text x="236.2" y="87.4">35</text>
<text x="236.2" y="89.9">26</text>
<text x="208.2" y="92.5">22</text>
<text x="208.8" y="95">8</text>
<text x="236.2" y="92.5">16</text>
<text x="236.2" y="95">24</text>
<text x="208.8" y="97.5">9</text>
<text x="236.2" y="97.5">25</text>
<text x="50.1" y="103.9">2</text>
<text x="62.8" y="103.9">5</text>
<text x="223.3" y="102.3" transform="rotate(-90 223.3 102.3)">1</text>
<text x="56.9" y="111.2" transform="rotate(-90 56.9 111.2)">1</text>
<text x="342.2" y="125.5">1</text>
<text x="349" y="122.6" transform="rotate(-90 349 122.6)">3</text>
<text x="349" y="130.2" transform="rotate(-90 349 130.2)">2</text>
<text x="199.3" y="150.9">1</text>
<text x="199.3" y="153.4">2</text>
<text x="199.3" y="156">3</text>
<text x="199.3" y="158.5">4</text>
<text x="199.3" y="161">5</text>
<text x="199.3" y="163.6">6</text>
<text x="199.3" y="166.1">7</text>
<text x="198.7" y="173.7">10</text>
<text x="199.3" y="168.7">8</text>
<text x="199.3" y="171.2">9</text>
<text x="198.7" y="176.3">11</text>
<text x="198.7" y="178.8">12</text>
<text x="198.7" y="181.4">13</text>
</g>
<g font-size="1.4" fill="#006464">
<text x="78.7" y="24.9">R2</text>
<text x="88.9" y="24.9">R3</text>
<text x="139.7" y="33.8">R1</text>
<text x="348.6" y="40.1">VDDIO</text>
<text x="335" y="47.7">CSB</text>
<text x="350.2" y="42.6">VDD</text>
<text x="350.6" y="47.7">SDI</text>
<text x="335" y="50.3">SCK</text>
<text x="350" y="50.3">SDO</text>
<text x="350" y="55.3">GND</text>
<text x="197.4" y="64.7">R5</text>
<text x="323.8" y="75.7">R6</text>
<text x="339.1" y="75.7">R7</text>
<text x="91.4" y="99.8">R4</text>
<text x="332.4" y="121.4">R10</text>
<text x="338.4" y="168.4">VDDIO</text>
<text x="340" y="170.9">VDD</text>
<text x="324.9" y="176">OSCB</text>
<text x="324.9" y="178.5">CSB</text>
<text x="338.8" y="176">OSDO</text>
<text x="324.9" y="183.6">SCX</text>
<text x="324.9" y="186.2">SDX</text>
<text x="324.9" y="188.7">SDO</text>
<text x="324.9" y="193.8">ASCX</text>
<text x="324.9" y="196.3">ASDX</text>
<text x="339.6" y="193.8">INT1</text>
<text x="339.6" y="196.3">INT2</text>
<text x="338.3" y="203.9">GNDIO</text>
<text x="339.8" y="201.4">GND</text>
<text x="327.6" y="226.8">R8</text>
<text x="342.9" y="226.8">R9</text>
</g>
<g font-size="1.4" fill="#a90000">
<text x="356.3" y="39.1">6</text>
<text x="356.3" y="41.7">8</text>
<text x="330.9" y="46.7">2</text>
<text x="356.3" y="46.7">3</text>
<text x="330.9" y="49.3">4</text>
<text x="356.3" y="49.3">5</text>
<text x="356.3" y="54.4">1</text>
<text x="349" y="108.6" transform="rotate(-90 349 108.6)">1</text>
<text x="349" y="116.2" transform="rotate(-90 349 116.2)">2</text>
<text x="346.1" y="167.4">5</text>
<text x="346.1" y="169.9">8</text>
<text x="320.2" y="175">10</text>
<text x="320.2" y="177.5">12</text>
<text x="345.6" y="175">11</text>
<text x="320.2" y="182.6">13</text>
<text x="320.2" y="185.2">14</text>
<text x="320.7" y="187.7">1</text>
<text x="320.7" y="192.8">3</text>
<text x="320.7" y="195.3">2</text>
<text x="346.1" y="192.8">4</text>
<text x="346.1" y="195.3">9</text>
<text x="346.1" y="200.4">7</text>
<text x="346.1" y="202.9">6</text>
</g>
</svg>
